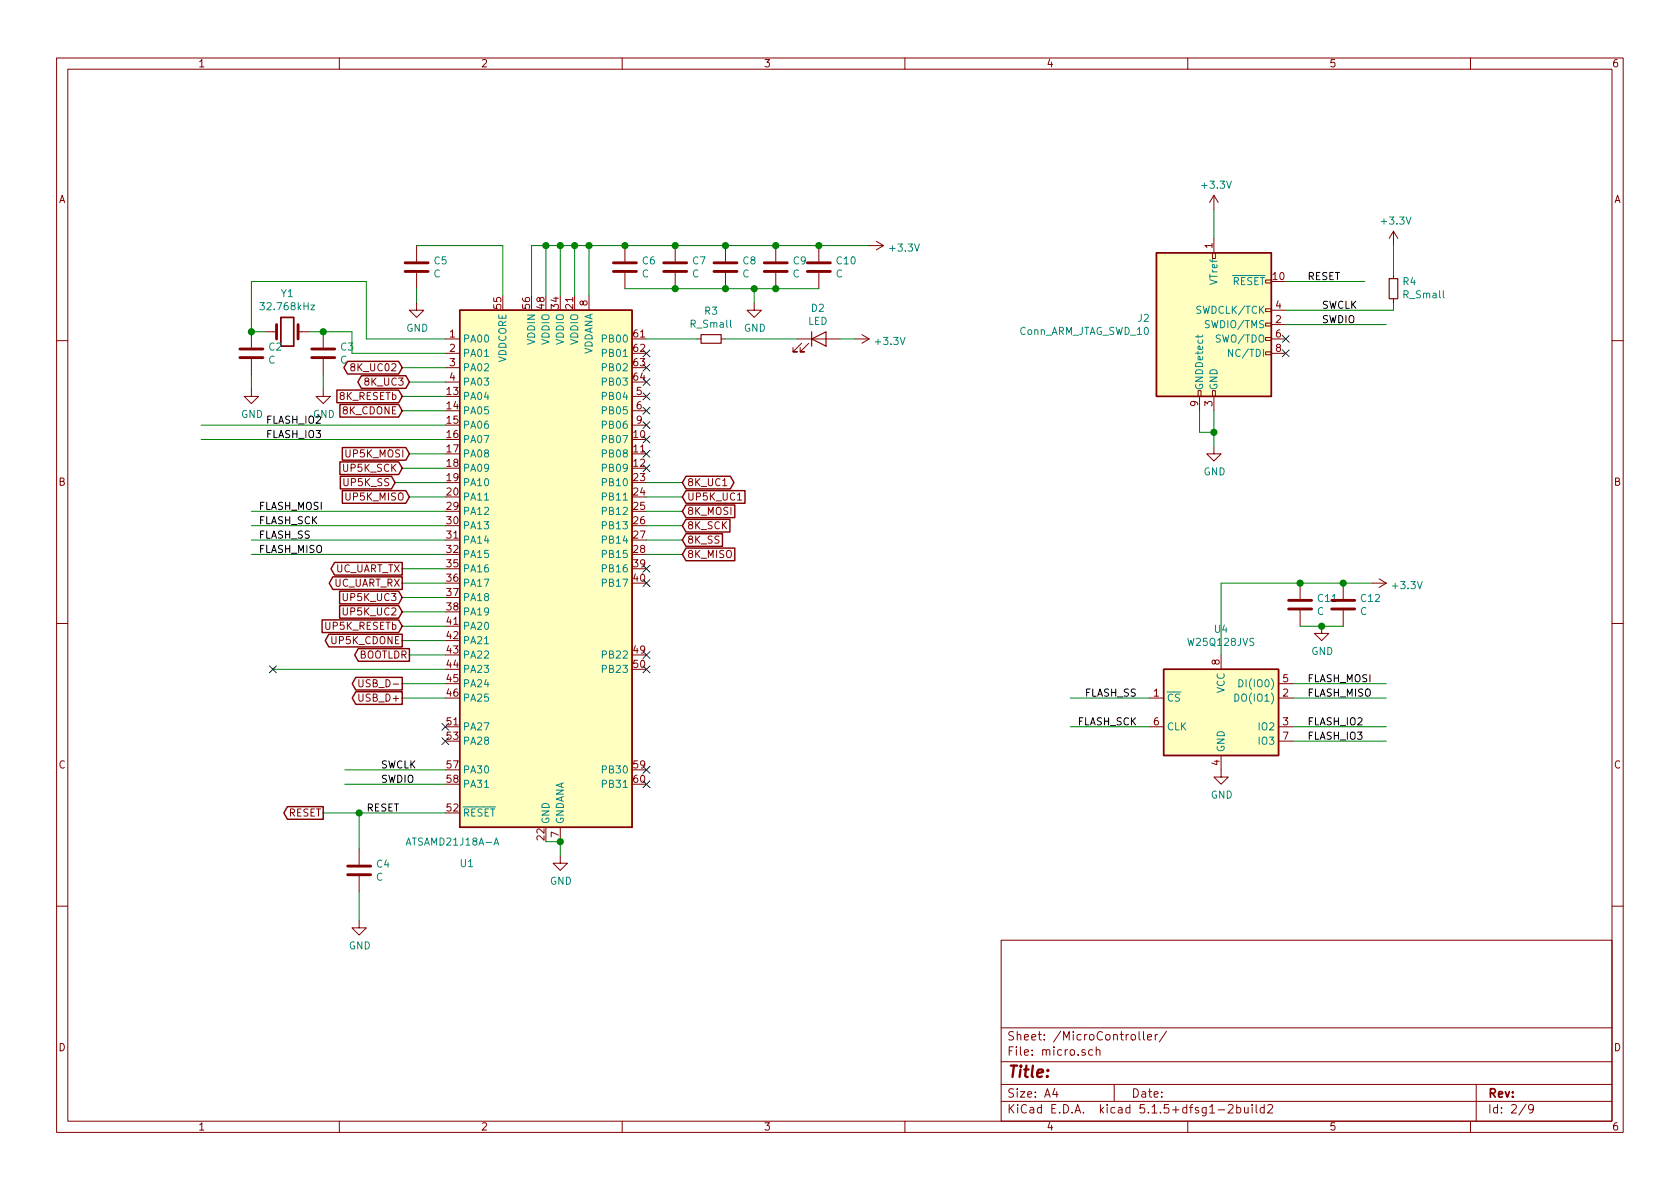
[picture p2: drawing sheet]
<svg xmlns="http://www.w3.org/2000/svg" width="297mm" height="210mm" viewBox="0 0 297 210" stroke-linecap="round" stroke-linejoin="round" font-family="sans-serif">
<g fill="none" stroke="#840000" stroke-width=".18">
<path d="M10 10.3h277v189.9h-277zM12 12.2h273v186.1h-273zM60 10.3v1.9M110 10.3v1.9M160 10.3v1.9M210 10.3v1.9M260 10.3v1.9M214.6 34.5l-.7 1.3M214.6 34.5v2.6M214.6 34.5l.8 1.3M44.4 58.7v2.8M47 58.7h1.9"/>
<path d="M52.7 58.7h1.9M57.1 58.7v2.8M73.7 53.6v1.3h1.2l-1.2 1.2-1.3-1.2h1.3M73.7 43.4v2.8M73.7 48.3v2.7M78.7 59.9h2.6M104.1 52.3v2.6M110.5 43.4v2.8M110.5 48.3v2.7M119.4 43.4v2.8M119.4 48.3v2.7M123.2 59.9h.8"/>
<path d="M127.5 59.9h.8M128.3 43.4v2.8M128.3 48.3v2.7M133.3 53.6v1.3h1.3l-1.3 1.2-1.2-1.2h1.2M137.2 43.4v2.8M137.2 48.3v2.7M141 59.9h7.6M144.8 43.4v2.8M144.8 48.3v2.7M151.1 59.9h2.6M152.4 59.2l1.3 .7M153.7 43.4h2.5"/>
<path d="M153.7 59.9l-1.3 .8M154.9 42.7l1.3 .7M156.2 43.4l-1.3 .8M214.4 44.7h.5v1h-.5zM214.6 42.2v2.5M223.8 54.6h1v.5h-1zM223.8 59.7h1v.5h-1zM223.8 57.1h1v.6h-1zM223.8 49.5h1v.5h-1zM224.8 59.9h2.5M224.8 57.4h2.5M224.8 54.9h2.5"/>
<path d="M246.4 40.9l-.8 1.3M246.4 40.9v2.5M246.4 48.5v.8M246.4 52.8v.8M246.4 40.9l.7 1.3M10 60.2h2M44.4 68.8v1.3h1.3l-1.3 1.3-1.2-1.3h1.2M44.4 63.5v2.8M57.1 68.8v1.3h1.3l-1.3 1.3-1.2-1.3h1.2M57.1 63.5v2.8M78.7 62.5h2.6M78.7 65h2.6"/>
<path d="M78.7 67.6h2.6M111.8 70.1h2.5M111.8 72.6h2.5M111.8 75.2h2.5M141.7 60.7l-1.5 1.5h.8h-.8v-.7M143 60.7l-1.5 1.5h.7h-.7v-.7M211.8 69.1h.5v1h-.5zM212.1 70.1v2.5M214.4 69.1h.5v1h-.5zM214.6 79v1.3h1.3l-1.3 1.2-1.2-1.2h1.2M214.6 70.1v2.5M223.8 62.2h1v.5h-1z"/>
<path d="M224.8 62.5h2.5M285 60.2h2M127.8 85.9h.7M130.4 88.4h.7M10 110.3h2M215.9 115.8v2.6M229.9 103.1v2.8M229.9 107.9v2.8M233.7 110.7v1.3h1.2l-1.2 1.3-1.3-1.3h1.3M237.5 103.1v2.8M237.5 107.9v2.8M242.6 103.1h2.5"/>
<path d="M243.8 102.4l1.3 .7M245.1 103.1l-1.3 .8M285 110.3h2M63.4 120.2v1l.3 .3 .4-.1 .1-.2v-1M203.2 123.4h2.5M203.2 128.5h2.5M215.9 133.6v3.8h1.3l-1.3 1.3-1.3-1.3h1.3M226.1 123.4h2.5M226.1 128.5h2.5M226.1 120.9h2.5M226.1 131.1h2.5M63.5 150.1v2.8"/>
<path d="M63.5 154.9v2.8M99.1 151.4v1.2h1.2l-1.2 1.3-1.3-1.3h1.3M99.1 146.3v2.5M10 160.2h2M63.5 162.8v1.3h1.3l-1.3 1.2-1.3-1.2h1.3M177 166.3h108v32h-108zM285 160.2h2M60 198.3v1.9M110 198.3v1.9M160 198.3v1.9M177 194.8h108M177 191.8h108"/>
<path d="M177 187.8h108M177 181.8h108M186.5 192.5l-.4 1h1M186.8 193v1M193.2 185.7l-.4-.1-.3 .3 .1 .6 .2 .1 .4-.1M193.8 185.7h.1a.37 .37 0 0 1 .6 .1v.8M193.8 185.1v1.5M197 191.8v3M200.1 183.1l.2-.2 .4 .2v.7l-.2 .1-.4-.1zM201.4 182.4v1.3l.2 .2M202.2 182.4v1.3l.2 .2M202.9 183.4l.7-.1v-.3l-.5-.1-.2 .2 .1 .7h.6"/>
<path d="M204.3 182.9v1M204.7 182.9l-.4 .2v.1M206.2 182.3l-1.2 2M210 198.3v1.9M215.4 196.3h1.1M217.2 195.5l.2-.2h.4l.2 .5-.9 1h.9M218.7 195.9l.4-.1 .3 .3-.1 .6h-.6M218.7 195.3v1.5M220 195.8l.1 .9 .3 .1 .3-.1M220.7 195.8v1M221.4 195.3v.2M221.4 195.8v1"/>
<path d="M222.1 195.3v1.3l.2 .2M223.5 195.9l-.4-.1-.3 .3 .1 .6 .2 .1 .4-.1M223.5 195.3v1.5M224.2 195.5l.2-.2h.3l.3 .5-.9 1h.9M260 198.3v1.9M261 191.8v6.5M269.8 195.2l-1.2 2M271.1 196l-.3 .3-.4-.1-.1-.2v-.4l.1-.2 .4-.1 .2 .2a1.19 1.19 0 0 1-.2 1.2l-.4 .1"/>
</g>
<path d="M49.7 56.1h2.2v5.1h-2.2z" fill="none" stroke="#840000" stroke-width=".3"/>
<g fill="none" stroke="#840000" stroke-width=".51">
<path d="M48.9 57.4v2.5M52.7 57.4v2.5M71.6 48h4.1M71.6 46.5h4.1M108.5 48h4M108.5 46.5h4M117.3 48h4.1M117.3 46.5h4.1M126.2 48h4.1M126.2 46.5h4.1M135.1 48h4.1M135.1 46.5h4.1"/>
<path d="M142.7 48h4.1M142.7 46.5h4.1M42.4 63.2h4.1M42.4 61.7h4.1M55.1 63.2h4.1M55.1 61.7h4.1M227.8 107.7h4.1M227.8 106.2h4.1M235.5 107.7h4M235.5 106.2h4M61.5 154.7h4M61.5 153.2h4"/>
</g>
<g fill="none" stroke="#008484" stroke-width=".18">
<path d="M45.9 53.5h.8l-.4 .5 .4 .1v.6l-.2 .1-.6-.1M55 53.9h.6l-.6 .9h.6M211.8 59.3v.4M212.6 59.3l-.1 .3h-1.1M85.7 63h.7M217.9 61.8v1.2l-.7-1.2v1.2M85.7 88.4h.7M85.7 113.8h.7M85.7 139.2h.7M218.3 122.7a.64 .64 0 0 1 .8 .7 .64 .64 0 0 1-.8 .6zM219 120.2a.64 .64 0 0 1 .8 .6 .64 .64 0 0 1-.8 .7zM87.4 149.4l.4-1.2 .4 1.2"/>
<path d="M87.5 149.1h.6"/>
</g>
<path d="M124 59.2h3.5v1.5h-3.5zM143.5 59.9l2.5-1.2v2.5zM143.5 58.7v2.5M245.6 49.3h1.5v3.5h-1.5z" fill="none" stroke="#840000" stroke-width=".2"/>
<g fill="#ffffc2" stroke="#ffffc2" stroke-width=".18">
<path d="M204.5 44.7h20.3v25.4h-20.3z"/>
<path d="M205.7 118.4h20.4v15.2h-20.4z"/>
<path d="M81.3 54.9h30.5v91.4h-30.5z"/>
</g>
<g fill="none" stroke="#840000" stroke-width=".25">
<path d="M81.3 54.9h30.5v91.4h-30.5zM204.5 44.7h20.3v25.4h-20.3zM59.6 69h10.9l.6 1.1-.6 1.1h-10.9zM60.1 71.5h10.4l.6 1.1-.6 1.2h-10.4zM60.5 79.1h11.3l.6 1.2-.6 1.1h-11.3zM61.4 63.9h9.1l.6 1.1-.6 1.1h-9.1l-.6-1.1zM63.9 66.4h7.9l.6 1.2-.6 1.1h-7.9l-.6-1.1zM59.2 99.5h11.9v2.2h-11.9l-.7-1.1zM60.1 81.7h10.4l.6 1.1-.6 1.1h-10.4zM60.2 84.2h9l.6 1.1-.6 1.2h-9zM60.5 86.8h11.3l.6 1.1-.6 1.1h-11.3zM121.3 96.9h8.6v2.3h-8.6l-.7-1.2z"/>
<path d="M121.3 84.2h7.8l.7 1.1-.7 1.2h-7.8l-.7-1.2zM121.3 86.8h10.4v2.2h-10.4l-.7-1.1zM121.3 89.3h8.6v2.2h-8.6l-.7-1.1zM121.3 94.4h6.4v2.2h-6.4l-.7-1.1zM121.3 91.8h7.8v2.3h-7.8l-.7-1.1zM56.9 109.6h13.6l.6 1.1-.6 1.2h-13.6zM58.1 112.2h13v2.2h-13l-.6-1.1zM58.9 102h12.2v2.2h-12.2l-.7-1.1zM60 104.5h10.5l.6 1.2-.6 1.1h-10.5zM60 107.1h10.5l.6 1.1-.6 1.1h-10.5zM62.9 119.8h8.2v2.2h-8.2l-.6-1.1zM63.3 114.7h9.1v2.2h-9.1l-.6-1.1z"/>
<path d="M205.7 118.4h20.4v15.2h-20.4zM62.9 122.3h8.2v2.3h-8.2l-.6-1.2zM50.8 142.6h6.3v2.3h-6.3l-.6-1.1z"/>
</g>
<g fill="none" stroke="#008400" stroke-width=".18">
<path d="M214.6 37.1v5.1M47 58.7h-2.6v-8.9h20.4v10.1h13.9M54.6 58.7h7.6v3.8h16.5M73.7 43.4h15.2v8.9M73.7 51v2.6M96.5 43.4v8.9M99.1 43.4v8.9M101.6 43.4v8.9M104.1 43.4v8.9M110.5 51h34.3M114.3 59.9h8.9M128.3 59.9h12.7"/>
<path d="M133.3 51v2.6M148.6 59.9h2.5M153.7 43.4h-59.7v8.9M227.3 49.8h14M227.3 57.4h17.8M246.4 43.4v5.1M246.4 53.6v1.3h-19.1M35.6 75.2h43.1M35.6 77.7h43.1M44.4 66.3v2.5M57.1 66.3v2.5M71.1 70.1h7.6"/>
<path d="M71.1 65h7.6M71.1 72.6h7.6M72.4 67.6h6.3M212.1 72.6v3.8h2.5M214.6 72.6v6.4M44.4 98h34.3M44.4 95.5h34.3M44.4 93h34.3M44.4 90.4h34.3M69.8 85.3h8.9M71.1 82.8h7.6M72.4 87.9h6.3"/>
<path d="M72.4 80.3h6.3M114.3 98h6.3M114.3 95.5h6.3M114.3 93h6.3M114.3 90.4h6.3M114.3 87.9h6.3M114.3 85.3h6.3M48.3 118.4h30.4M71.1 105.7h7.6M71.1 108.2h7.6M71.1 110.7h7.6M71.1 103.1h7.6"/>
<path d="M71.1 113.3h7.6M71.1 100.6h7.6M72.4 115.8h6.3M229.9 110.7h7.6M242.6 103.1h-26.7v12.7M61 138.7h17.7M61 136.1h17.7M71.1 120.9h7.6M71.1 123.4h7.6M189.2 128.5h14M189.2 123.4h14M228.6 128.5h16.5"/>
<path d="M228.6 120.9h16.5M228.6 123.4h16.5M228.6 131.1h16.5M57.1 143.8h21.6M63.5 143.8v6.3M63.5 157.7v5.1M96.5 148.8h2.6v2.6"/>
</g>
<g fill="#008400" stroke="#008400" stroke-width=".25">
<circle cx="63.5" cy="143.8" r=".51"/>
<circle cx="128.3" cy="51" r=".51"/>
<circle cx="137.2" cy="51" r=".51"/>
<circle cx="57.2" cy="58.7" r=".51"/>
<circle cx="137.2" cy="43.4" r=".51"/>
<circle cx="99.1" cy="148.8" r=".51"/>
<circle cx="214.6" cy="76.4" r=".51"/>
<circle cx="104.1" cy="43.4" r=".51"/>
<circle cx="101.6" cy="43.4" r=".51"/>
<circle cx="99.1" cy="43.4" r=".51"/>
<circle cx="96.5" cy="43.4" r=".51"/>
<circle cx="119.4" cy="43.4" r=".51"/>
<circle cx="128.3" cy="43.4" r=".51"/>
<circle cx="133.4" cy="51" r=".51"/>
<circle cx="229.9" cy="103.1" r=".51"/>
<circle cx="237.5" cy="103.1" r=".51"/>
<circle cx="233.7" cy="110.7" r=".51"/>
<circle cx="110.5" cy="43.4" r=".51"/>
<circle cx="119.4" cy="51" r=".51"/>
<circle cx="44.5" cy="58.7" r=".51"/>
<circle cx="144.8" cy="43.4" r=".51"/>
</g>
<g fill="none" stroke="#000084" stroke-width=".18">
<path d="M226.7 59.3l1.2 1.2M227.9 59.3l-1.2 1.2M113.7 79.6l1.2 1.3M113.7 77.1l1.2 1.2M113.7 74.6l1.2 1.2M113.7 72l1.2 1.2M113.7 69.5l1.2 1.2M113.7 66.9l1.2 1.3M113.7 64.4l1.2 1.2M113.7 61.9l1.2 1.2M114.9 79.6l-1.2 1.3M114.9 77.1l-1.2 1.2"/>
<path d="M114.9 74.6l-1.2 1.2M114.9 72l-1.2 1.2M114.9 69.5l-1.2 1.2M114.9 66.9l-1.2 1.3M114.9 64.4l-1.2 1.2M114.9 61.9l-1.2 1.2M226.7 61.9l1.2 1.2M227.9 61.9l-1.2 1.2M113.7 82.2l1.2 1.2M113.7 100l1.2 1.2M114.9 82.2l-1.2 1.2M114.9 100l-1.2 1.2"/>
<path d="M47.7 117.7l1.2 1.3M48.9 117.7l-1.2 1.3M113.7 102.5l1.2 1.2M113.7 115.2l1.2 1.2M113.7 117.7l1.2 1.3M114.9 102.5l-1.2 1.2M114.9 115.2l-1.2 1.2M114.9 117.7l-1.2 1.3M78.1 130.4l1.2 1.3M78.1 127.9l1.2 1.2M79.3 130.4l-1.2 1.3M79.3 127.9l-1.2 1.2"/>
<path d="M113.7 138.1l1.2 1.2M113.7 135.5l1.2 1.2M114.9 138.1l-1.2 1.2M114.9 135.5l-1.2 1.2"/>
</g>
<text font-size="2.8" fill="#840000" x="178" y="190.5">Title:</text>
<g font-size="2.1" fill="#840000">
<text x="178" y="184">Sheet: /MicroController/</text>
<text x="178" y="186.7">File: micro.sch</text>
<text x="178" y="196.9">KiCad E.D.A. kicad 5.1.5+dfsg1-2build2</text>
<text x="178" y="194.1">Size: A4</text>
<text x="200" y="194.1">Date:</text>
<text x="263" y="194.1">Rev:</text>
<text x="263" y="196.9">Id: 2/9</text>
</g>
<g font-size="1.8" fill="#840000">
<text x="35" y="11.9">1</text>
<text x="85" y="11.9">2</text>
<text x="135" y="11.9">3</text>
<text x="185" y="11.9">4</text>
<text x="235" y="11.9">5</text>
<text x="285" y="11.9">6</text>
<text x="10.4" y="35.9">A</text>
<text x="285.4" y="35.9">A</text>
<text x="214.4" y="43.9" transform="rotate(-90 214.4 43.9)">1</text>
<text x="225.1" y="49.5">10</text>
<text x="79.5" y="59.7">1</text>
<text x="88.6" y="54.6" transform="rotate(-90 88.6 54.6)">55</text>
<text x="93.7" y="54.6" transform="rotate(-90 93.7 54.6)">56</text>
<text x="96.3" y="54.6" transform="rotate(-90 96.3 54.6)">48</text>
<text x="98.8" y="54.6" transform="rotate(-90 98.8 54.6)">34</text>
<text x="101.3" y="54.6" transform="rotate(-90 101.3 54.6)">21</text>
<text x="103.9" y="54.1" transform="rotate(-90 103.9 54.1)">8</text>
<text x="112.1" y="59.7">61</text>
<text x="225.6" y="57.1">2</text>
<text x="225.6" y="54.6">4</text>
<text x="225.6" y="59.7">6</text>
<text x="62.6" y="65.7">8K_UC02</text>
<text x="79.5" y="62.2">2</text>
<text x="79.5" y="64.8">3</text>
<text x="112.1" y="62.2">62</text>
<text x="112.1" y="64.8">63</text>
<text x="225.6" y="62.2">8</text>
<text x="60.1" y="70.7">8K_RESETb</text>
<text x="64.8" y="68.2">8K_UC3</text>
<text x="79" y="69.8">13</text>
<text x="79.5" y="67.3">4</text>
<text x="112.1" y="67.3">64</text>
<text x="112.5" y="69.8">5</text>
<text x="211.8" y="71.9" transform="rotate(-90 211.8 71.9)">9</text>
<text x="214.4" y="71.9" transform="rotate(-90 214.4 71.9)">3</text>
<text x="60.7" y="73.3">8K_CDONE</text>
<text x="79" y="72.4">14</text>
<text x="79" y="74.9">15</text>
<text x="79" y="77.5">16</text>
<text x="112.1" y="77.5">10</text>
<text x="112.5" y="72.4">6</text>
<text x="112.5" y="74.9">9</text>
<text x="60.9" y="83.4">UP5K_SCK</text>
<text x="61.4" y="80.9">UP5K_MOSI</text>
<text x="79" y="80">17</text>
<text x="79" y="82.5">18</text>
<text x="112.1" y="80">11</text>
<text x="112.1" y="82.5">12</text>
<text x="10.4" y="85.9">B</text>
<text x="61" y="86">UP5K_SS</text>
<text x="61.4" y="88.5">UP5K_MISO</text>
<text x="79" y="85.1">19</text>
<text x="79" y="87.6">20</text>
<text x="112.1" y="85.1">23</text>
<text x="112.1" y="87.6">24</text>
<text x="121.4" y="86">8K_UC1</text>
<text x="121.4" y="88.5">UP5K_UC1</text>
<text x="285.4" y="85.9">B</text>
<text x="79" y="90.2">29</text>
<text x="79" y="92.7">30</text>
<text x="79" y="95.2">31</text>
<text x="112.1" y="90.2">25</text>
<text x="112.1" y="92.7">26</text>
<text x="112.1" y="95.2">27</text>
<text x="121.4" y="91.1">8K_MOSI</text>
<text x="121.4" y="93.6">8K_SCK</text>
<text x="59.2" y="101.2">UC_UART_TX</text>
<text x="79" y="97.8">32</text>
<text x="79" y="100.3">35</text>
<text x="112.1" y="97.8">28</text>
<text x="112.1" y="100.3">39</text>
<text x="121.4" y="98.7">8K_MISO</text>
<text x="121.4" y="96.1">8K_SS</text>
<text x="59" y="103.8">UC_UART_RX</text>
<text x="61.1" y="106.3">UP5K_UC3</text>
<text x="79" y="102.9">36</text>
<text x="79" y="105.4">37</text>
<text x="79" y="107.9">38</text>
<text x="112.1" y="102.9">40</text>
<text x="57.7" y="111.4">UP5K_RESETb</text>
<text x="58.8" y="113.9">UP5K_CDONE</text>
<text x="61.1" y="108.8">UP5K_UC2</text>
<text x="79" y="110.5">41</text>
<text x="79" y="113">42</text>
<text x="63.4" y="116.5">BOOTLDR</text>
<text x="79" y="115.6">43</text>
<text x="79" y="118.1">44</text>
<text x="112.1" y="115.6">49</text>
<text x="112.1" y="118.1">50</text>
<text x="215.6" y="117.6" transform="rotate(-90 215.6 117.6)">8</text>
<text x="63.8" y="124.1">USB_D+</text>
<text x="64.3" y="121.5">USB_D-</text>
<text x="79" y="120.6">45</text>
<text x="79" y="123.2">46</text>
<text x="204" y="123.2">1</text>
<text x="226.8" y="123.2">2</text>
<text x="226.8" y="120.6">5</text>
<text x="79" y="128.3">51</text>
<text x="79" y="130.8">53</text>
<text x="204" y="128.3">6</text>
<text x="226.8" y="128.3">3</text>
<text x="226.8" y="130.8">7</text>
<text x="10.4" y="135.9">C</text>
<text x="79" y="135.9">57</text>
<text x="112.1" y="135.9">59</text>
<text x="215.6" y="135.4" transform="rotate(-90 215.6 135.4)">4</text>
<text x="285.4" y="135.9">C</text>
<text x="79" y="143.5">52</text>
<text x="79" y="138.4">58</text>
<text x="112.1" y="138.4">60</text>
<text x="51" y="144.4">RESET</text>
<text x="96.3" y="148.5" transform="rotate(-90 96.3 148.5)">22</text>
<text x="98.8" y="148.1" transform="rotate(-90 98.8 148.1)">7</text>
<text x="10.4" y="185.9">D</text>
<text x="285.4" y="185.9">D</text>
<text x="35" y="199.9">1</text>
<text x="85" y="199.9">2</text>
<text x="135" y="199.9">3</text>
<text x="185" y="199.9">4</text>
<text x="235" y="199.9">5</text>
<text x="285" y="199.9">6</text>
</g>
<g font-size="1.8" fill="#008484">
<text x="212.7" y="33.4">+3.3V</text>
<text x="244.4" y="39.7">+3.3V</text>
<text x="76.8" y="46.8">C5</text>
<text x="113.6" y="46.8">C6</text>
<text x="122.5" y="46.8">C7</text>
<text x="131.4" y="46.8">C8</text>
<text x="140.3" y="46.8">C9</text>
<text x="148" y="46.8">C10</text>
<text x="157.5" y="44.5">+3.3V</text>
<text x="49.7" y="52.5">Y1</text>
<text x="76.7" y="49.1">C</text>
<text x="113.5" y="49.1">C</text>
<text x="122.4" y="49.1">C</text>
<text x="131.3" y="49.1">C</text>
<text x="140.2" y="49.1">C</text>
<text x="147.8" y="49.1">C</text>
<text x="215.3" y="50.2" transform="rotate(-90 215.3 50.2)">VTref</text>
<text x="217.9" y="50.4">RESET</text>
<text x="248.1" y="50.4">R4</text>
<text x="248.3" y="52.8">R_Small</text>
<text x="46.5" y="54.9">32.768kHz</text>
<text x="71.8" y="58.7">GND</text>
<text x="122.3" y="58">R_Small</text>
<text x="124.6" y="55.6">R3</text>
<text x="131.5" y="58.7">GND</text>
<text x="142.8" y="57.4">LED</text>
<text x="143.5" y="55.1">D2</text>
<text x="180.1" y="59.2">Conn_ARM_JTAG_SWD_10</text>
<text x="201.2" y="56.9">J2</text>
<text x="211.9" y="55.5">SWDCLK/TCK</text>
<text x="213.6" y="58">SWDIO/TMS</text>
<text x="47.4" y="64.3">C</text>
<text x="47.6" y="62">C2</text>
<text x="60.1" y="64.3">C</text>
<text x="60.3" y="62">C3</text>
<text x="81.8" y="60.6">PA00</text>
<text x="81.8" y="63.1">PA01</text>
<text x="81.8" y="65.7">PA02</text>
<text x="89.5" y="64.2" transform="rotate(-90 89.5 64.2)">VDDCORE</text>
<text x="94.6" y="60.9" transform="rotate(-90 94.6 60.9)">VDDIN</text>
<text x="97.2" y="61" transform="rotate(-90 97.2 61)">VDDIO</text>
<text x="99.7" y="61" transform="rotate(-90 99.7 61)">VDDIO</text>
<text x="102.2" y="61" transform="rotate(-90 102.2 61)">VDDIO</text>
<text x="104.8" y="62.9" transform="rotate(-90 104.8 62.9)">VDDANA</text>
<text x="106.8" y="60.6">PB00</text>
<text x="106.8" y="63.1">PB01</text>
<text x="106.8" y="65.7">PB02</text>
<text x="155" y="61">+3.3V</text>
<text x="215.3" y="60.6">SWO/TDO</text>
<text x="217.9" y="63.1">NC/TDI</text>
<text x="81.8" y="70.7">PA04</text>
<text x="81.8" y="68.2">PA03</text>
<text x="106.8" y="70.7">PB04</text>
<text x="106.8" y="68.2">PB03</text>
<text x="212.7" y="69.1" transform="rotate(-90 212.7 69.1)">GNDDetect</text>
<text x="215.3" y="69.1" transform="rotate(-90 215.3 69.1)">GND</text>
<text x="42.6" y="73.9">GND</text>
<text x="55.3" y="73.9">GND</text>
<text x="81.8" y="73.3">PA05</text>
<text x="81.8" y="75.8">PA06</text>
<text x="106.8" y="73.3">PB05</text>
<text x="106.8" y="75.8">PB06</text>
<text x="81.8" y="78.4">PA07</text>
<text x="81.8" y="80.9">PA08</text>
<text x="81.8" y="83.4">PA09</text>
<text x="106.8" y="78.4">PB07</text>
<text x="106.8" y="80.9">PB08</text>
<text x="106.8" y="83.4">PB09</text>
<text x="81.8" y="86">PA10</text>
<text x="81.8" y="88.5">PA11</text>
<text x="106.8" y="86">PB10</text>
<text x="106.8" y="88.5">PB11</text>
<text x="212.8" y="84.1">GND</text>
<text x="81.8" y="91.1">PA12</text>
<text x="81.8" y="93.6">PA13</text>
<text x="106.8" y="91.1">PB12</text>
<text x="106.8" y="93.6">PB13</text>
<text x="81.8" y="96.1">PA14</text>
<text x="81.8" y="98.7">PA15</text>
<text x="81.8" y="101.2">PA16</text>
<text x="106.8" y="96.1">PB14</text>
<text x="106.8" y="98.7">PB15</text>
<text x="106.8" y="101.2">PB16</text>
<text x="81.8" y="103.8">PA17</text>
<text x="81.8" y="106.3">PA18</text>
<text x="106.8" y="103.8">PB17</text>
<text x="233.1" y="106.4">C11</text>
<text x="240.7" y="106.4">C12</text>
<text x="246.4" y="104.2">+3.3V</text>
<text x="81.8" y="108.8">PA19</text>
<text x="81.8" y="111.4">PA20</text>
<text x="81.8" y="113.9">PA21</text>
<text x="214.8" y="111.9">U4</text>
<text x="232.9" y="108.8">C</text>
<text x="240.5" y="108.8">C</text>
<text x="81.8" y="116.5">PA22</text>
<text x="81.8" y="119">PA23</text>
<text x="106.8" y="116.5">PB22</text>
<text x="106.8" y="119">PB23</text>
<text x="210.3" y="114.2">W25Q128JVS</text>
<text x="231.9" y="115.8">GND</text>
<text x="81.8" y="121.5">PA24</text>
<text x="81.8" y="124.1">PA25</text>
<text x="206.2" y="124.1">CS</text>
<text x="216.5" y="122.6" transform="rotate(-90 216.5 122.6)">VCC</text>
<text x="218.9" y="124.1">DO(IO1)</text>
<text x="219.8" y="121.5">DI(IO0)</text>
<text x="81.8" y="129.2">PA27</text>
<text x="81.8" y="131.7">PA28</text>
<text x="206.2" y="129.2">CLK</text>
<text x="222.7" y="129.2">IO2</text>
<text x="222.7" y="131.7">IO3</text>
<text x="81.8" y="136.8">PA30</text>
<text x="106.8" y="136.8">PB30</text>
<text x="216.5" y="133.1" transform="rotate(-90 216.5 133.1)">GND</text>
<text x="81.8" y="139.3">PA31</text>
<text x="106.8" y="139.3">PB31</text>
<text x="214.1" y="141.2">GND</text>
<text x="72.2" y="149.5">ATSAMD21J18A-A</text>
<text x="81.8" y="144.4">RESET</text>
<text x="97.2" y="145.8" transform="rotate(-90 97.2 145.8)">GND</text>
<text x="99.7" y="145.8" transform="rotate(-90 99.7 145.8)">GNDANA</text>
<text x="66.5" y="155.7">C</text>
<text x="66.6" y="153.4">C4</text>
<text x="81.4" y="153.3">U1</text>
<text x="97.2" y="156.5">GND</text>
<text x="61.7" y="167.9">GND</text>
</g>
<g font-size="1.8">
<text x="231.1" y="49.5">RESET</text>
<text x="233.7" y="57.1">SWDIO</text>
<text x="233.7" y="54.6">SWCLK</text>
<text x="47" y="77.5">FLASH_IO3</text>
<text x="47" y="74.9">FLASH_IO2</text>
<text x="45.7" y="95.2">FLASH_SS</text>
<text x="45.7" y="92.7">FLASH_SCK</text>
<text x="45.7" y="90.2">FLASH_MOSI</text>
<text x="45.7" y="97.8">FLASH_MISO</text>
<text x="191.8" y="123.2">FLASH_SS</text>
<text x="231.1" y="123.2">FLASH_MISO</text>
<text x="231.1" y="120.6">FLASH_MOSI</text>
<text x="190.5" y="128.3">FLASH_SCK</text>
<text x="231.1" y="128.3">FLASH_IO2</text>
<text x="231.1" y="130.8">FLASH_IO3</text>
<text x="67.3" y="135.9">SWCLK</text>
<text x="64.8" y="143.5">RESET</text>
<text x="67.3" y="138.4">SWDIO</text>
</g>
</svg>
